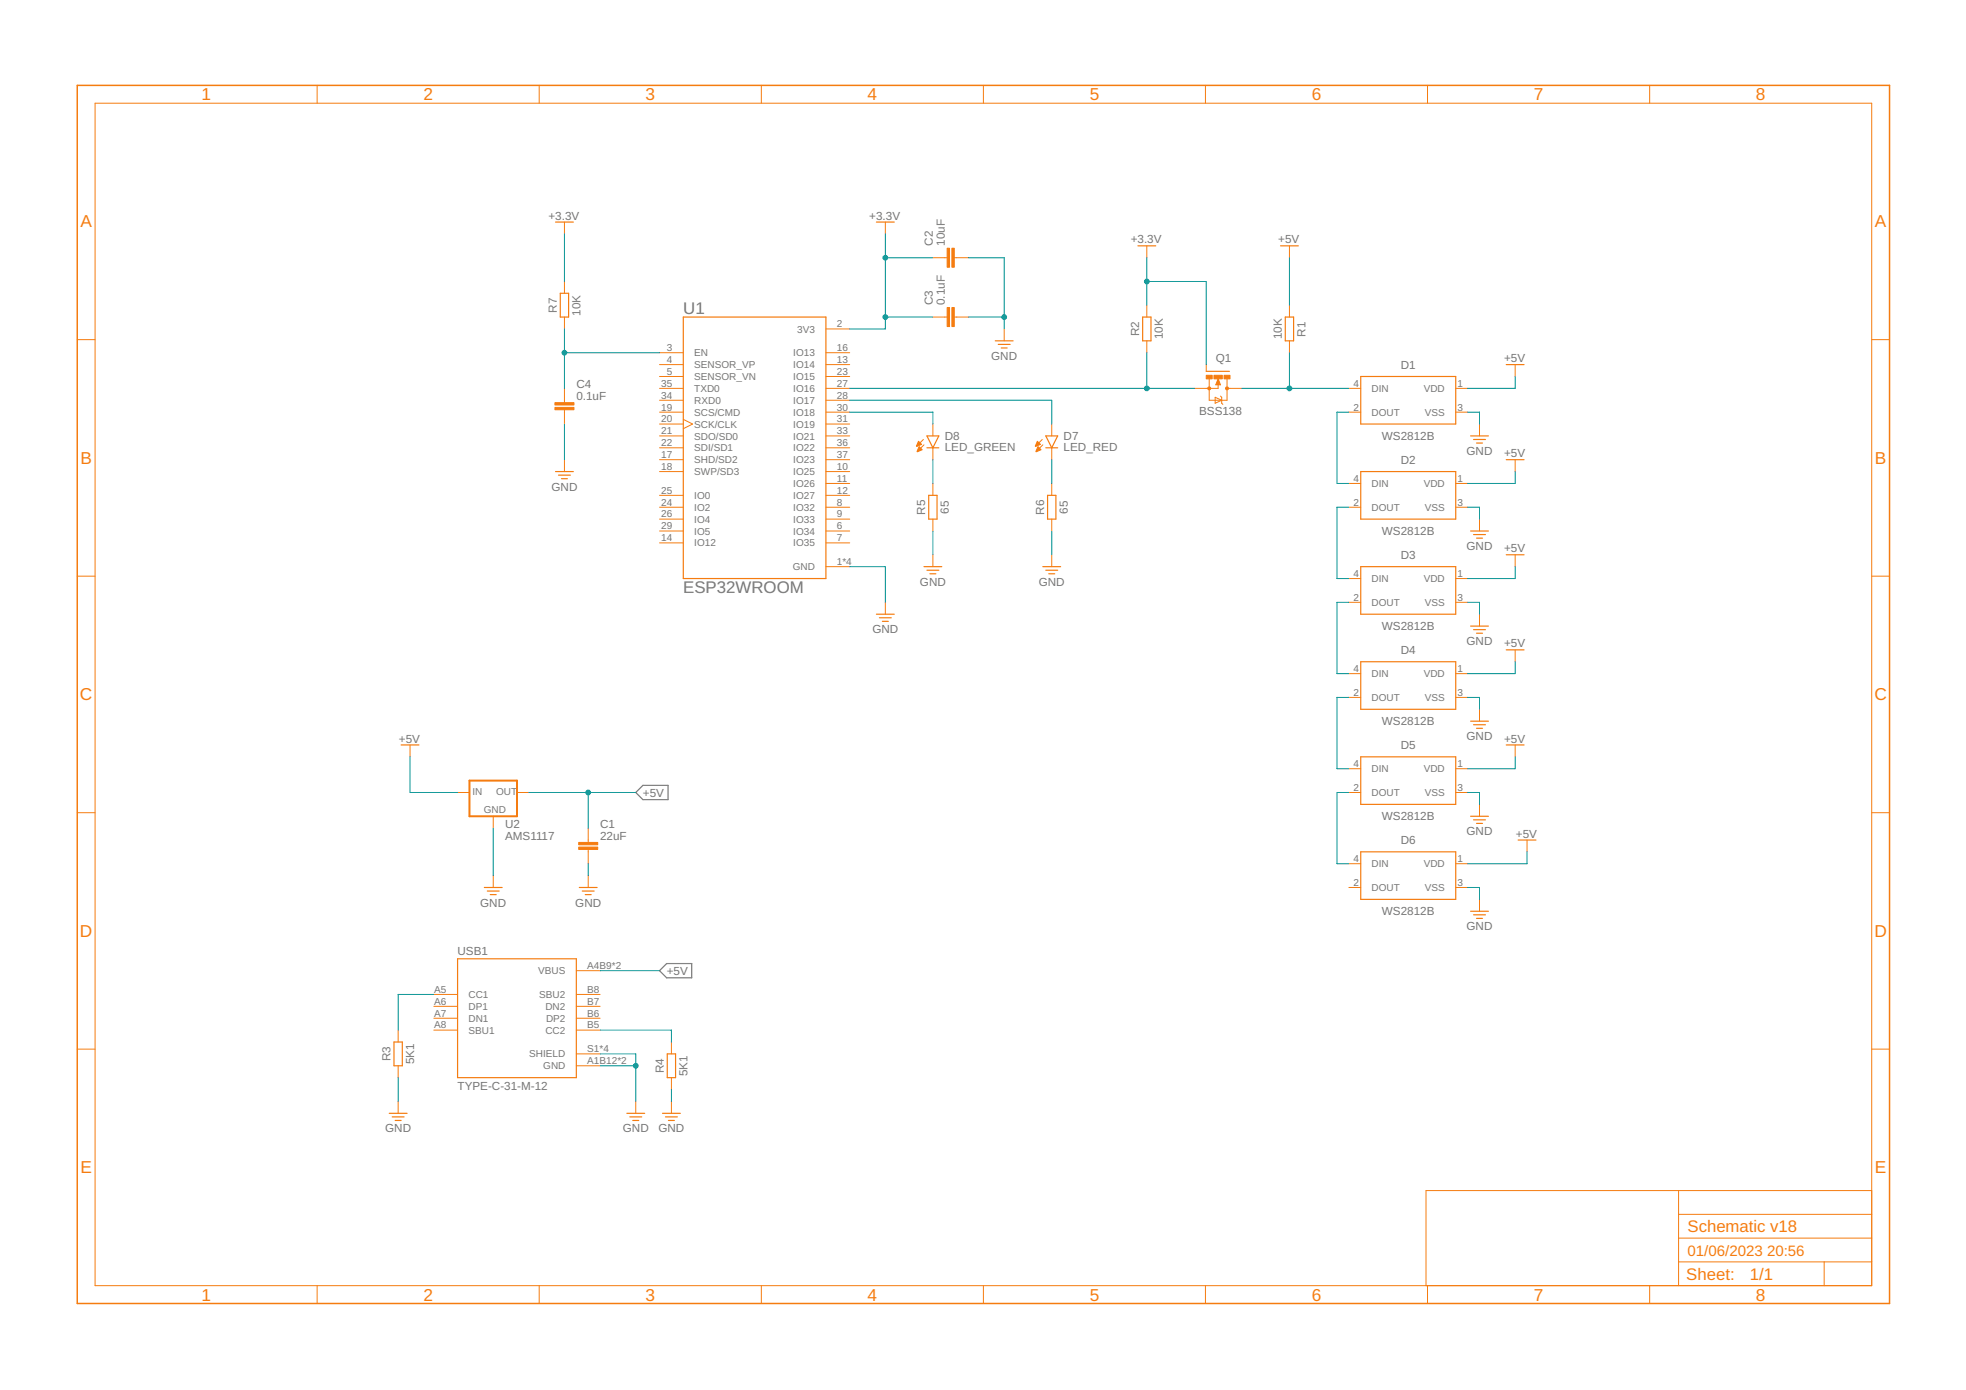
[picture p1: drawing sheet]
<svg xmlns="http://www.w3.org/2000/svg" width="420mm" height="297mm" viewBox="0 0 420 297" stroke-linecap="round" stroke-linejoin="round" font-family="sans-serif">
<path d="M137.4 167.8h5.4v3.1h-5.4l-1.5-1.5zM140.9 207.4l1.6-1.5h5.3v3.1h-5.3z" fill="none" stroke="#757575" stroke-width=".25"/>
<g fill="none" stroke="#f57c10" stroke-width=".25">
<path d="M118.7 47.5h3.8M187.3 47.5h3.8M243.2 52.5h3.8M273.7 52.5h3.8M119.7 62.7h1.8v5.1h-1.8zM146 67.8h30.5v55.8h-30.5zM212.7 72.8h3.8M213.3 73.6h2.6M214 74.4h1.2M244.2 67.8h1.8v5h-1.8zM257.8 79.4h4.9M274.7 67.8h1.8v5h-1.8z"/>
<path d="M321.9 77.9h3.8M198.1 93.2h2.5l-1.2 2.5zM198.1 95.7h2.5M223.5 93.2h2.5l-1.2 2.5zM223.5 95.7h2.5M290.8 80.5h20.3v10.1h-20.3zM314.3 93.2h3.8M314.9 93.9h2.6M315.6 94.7h1.2M321.9 98.2h3.8M118.7 100.8h3.8M119.4 101.5h2.5"/>
<path d="M120 102.3h1.3M198.5 105.9h1.8v5h-1.8zM223.9 105.9h1.8v5h-1.8zM290.8 100.8h20.3v10.1h-20.3zM314.3 113.5h3.8M314.9 114.2h2.6M315.6 115h1.2M321.9 118.6h3.8M187.3 131.3h3.8M187.9 132h2.6M188.6 132.8h1.2M197.5 121.1h3.8"/>
<path d="M198.1 121.9h2.5M198.7 122.6h1.3M222.9 121.1h3.8M223.5 121.9h2.5M224.1 122.6h1.3M290.8 121.1h20.3v10.2h-20.3zM314.3 133.8h3.8M314.9 134.6h2.6M315.6 135.3h1.2M321.9 138.9h3.8M85.7 159.2h3.8M290.8 141.4h20.3v10.2h-20.3z"/>
<path d="M314.3 154.1h3.8M314.9 154.9h2.6M315.6 155.6h1.2M321.9 159.2h3.8M290.8 161.7h20.3v10.2h-20.3zM314.3 174.4h3.8M314.9 175.2h2.6M315.6 176h1.2M324.4 179.5h3.9M103.5 189.7h3.8M104.1 190.4h2.6M104.8 191.2h1.2"/>
<path d="M123.8 189.7h3.8M124.4 190.4h2.6M125.1 191.2h1.2M290.8 182h20.3v10.2h-20.3zM314.3 194.7h3.8M314.9 195.5h2.6M315.6 196.3h1.2M97.8 204.9h25.4v25.4h-25.4zM83.2 237.9h3.8M83.8 238.7h2.6M84.2 222.7h1.8v5.1h-1.8zM84.5 239.4h1.2"/>
<path d="M134 237.9h3.8M134.6 238.7h2.5M135.2 239.4h1.3M141.6 237.9h3.8M142.2 238.7h2.6M142.6 225.2h1.8v5.1h-1.8zM142.9 239.4h1.2"/>
</g>
<g fill="none" stroke="#f57c10" stroke-width=".21">
<path d="M67.8 18.2v3.9M115.2 18.2v3.9M162.7 18.2v3.9M210.2 18.2v3.9M257.6 18.2v3.9M305.1 18.2v3.9M352.6 18.2v3.9M20.3 22.1h379.7v252.6h-379.7zM120.6 47.5v2.5M189.2 47.5v2.5M199.4 55.1h3M203.9 55.1h3.1"/>
<path d="M245.1 52.5v2.6M275.6 52.5v2.6M16.5 72.6h3.8M120.6 60.2v2.5M120.6 67.8v2.5M140.9 75.4h5.1M140.9 77.9h5.1M176.5 70.3h5.1M176.5 75.4h5.1M176.5 77.9h5.1M199.4 67.8h3M203.9 67.8h3.1"/>
<path d="M214.6 70.3v2.5M245.1 65.2v2.6M245.1 72.8v2.6M257.8 77.9v1.5M275.6 65.2v2.6M275.6 72.8v2.6M323.8 77.9v2.6M400 72.6h3.8M120.6 83v3M120.6 87.6v3M120.6 98.2v2.6M140.9 88.1h5.1"/>
<path d="M140.9 83h5.1M140.9 85.5h5.1M140.9 80.5h5.1M140.9 98.2h5.1M140.9 90.6h5.1M140.9 93.2h5.1M140.9 95.7h5.1M146 89.6l2 1-2 1M176.5 88.1h5.1M176.5 83h5.1M176.5 85.5h5.1M176.5 80.5h5.1"/>
<path d="M176.5 98.2h5.1M176.5 90.6h5.1M176.5 93.2h5.1M176.5 95.7h5.1M197.3 93.9l-1.4 1.4M197.5 95.1l-1.4 1.4M199.4 90.6v2.6M199.4 95.7v2.5M222.7 93.9l-1.4 1.4M222.9 95.1l-1.4 1.4M224.8 90.6v2.6M224.8 95.7v2.5"/>
<path d="M258.4 81v4.5h3.8v-4.5M259.7 84.9l1.4 .6-1.4 .7zM260.3 82.1v.9h-5.1M260.3 81l.5 1.2h-1zM260.8 84.6l.3 .3v1.3l.2 .2M262.2 83h3.2M288.3 88.1h2.5M288.3 83h2.5M311.1 88.1h2.5M311.1 83h2.5M316.2 90.6v2.6M323.8 98.2v2.6"/>
<path d="M140.9 108.4h5.1M140.9 113.5h5.1M140.9 116h5.1M140.9 100.8h5.1M140.9 105.9h5.1M140.9 110.9h5.1M176.5 108.4h5.1M176.5 103.3h5.1M176.5 113.5h5.1M176.5 116h5.1M176.5 100.8h5.1M176.5 105.9h5.1"/>
<path d="M176.5 110.9h5.1M199.4 103.3v2.6M199.4 110.9v2.6M199.4 118.6v2.5M224.8 103.3v2.6M224.8 110.9v2.6M224.8 118.6v2.5M288.3 108.4h2.5M288.3 103.3h2.5M311.1 108.4h2.5M311.1 103.3h2.5M316.2 110.9v2.6"/>
<path d="M323.8 118.6v2.5M16.5 123.1h3.8M176.5 121.1h5.1M189.2 128.7v2.6M288.3 128.7h2.5M288.3 123.6h2.5M311.1 128.7h2.5M311.1 123.6h2.5M316.2 131.3v2.5M323.8 138.9v2.5M400 123.1h3.8M87.6 159.2v2.5"/>
<path d="M288.3 149h2.5M288.3 144h2.5M311.1 149h2.5M311.1 144h2.5M316.2 151.6v2.5M323.8 159.2v2.5M16.5 173.7h3.8M97.8 169.4h2.5M105.4 174.4v2.6M110.5 169.4h2.5M125.7 177v3M288.3 169.4h2.5"/>
<path d="M288.3 164.3h2.5M311.1 169.4h2.5M311.1 164.3h2.5M316.2 171.9v2.5M326.3 179.5v2.5M400 173.7h3.8M105.4 187.1v2.6M125.7 181.5v3.1M125.7 187.1v2.6M288.3 189.7h2.5M288.3 184.6h2.5M311.1 189.7h2.5"/>
<path d="M311.1 184.6h2.5M316.2 192.2v2.5M92.7 215.1h5.1M92.7 212.5h5.1M92.7 217.6h5.1M123.2 215.1h5M123.2 212.5h5M123.2 217.6h5M123.2 207.4h5M16.5 224.2h3.8M85.1 220.1v2.6M85.1 227.8v2.5"/>
<path d="M85.1 235.4v2.5M92.7 220.1h5.1M123.2 220.1h5M123.2 225.2h5M123.2 227.8h5M135.9 235.4v2.5M143.5 222.7v2.5M143.5 230.3v2.5M143.5 235.4v2.5M400 224.2h3.8M358.7 254.4v20.3M358.7 259.5h41.3"/>
<path d="M400 254.4h-95.2v20.3M67.8 274.7v3.9M115.2 274.7v3.9M162.7 274.7v3.9M210.2 274.7v3.9M257.6 274.7v3.9M305.1 274.7v3.9M352.6 274.7v3.9M358.7 269.7h41.3M358.7 264.6h41.3M389.8 269.7v5"/>
</g>
<path d="M16.5 18.2h387.3v260.4h-387.3zM260.3 81.9v.2h-.2l.2-.9 .3 .9" fill="none" stroke="#f57c10" stroke-width=".32"/>
<g fill="#f57c10" stroke="#f57c10" stroke-width=".21">
<path d="M196.3 94.3l.7 .7-1.1 .4z" fill-rule="evenodd"/>
<path d="M196.4 95.4l.7 .7-1 .5z" fill-rule="evenodd"/>
<path d="M221.7 94.3l.7 .7-1.1 .4z" fill-rule="evenodd"/>
<path d="M221.8 95.4l.7 .7-1.1 .5z" fill-rule="evenodd"/>
<circle cx="258.4" cy="83" r=".33"/>
<circle cx="262.2" cy="83" r=".33"/>
</g>
<g fill="#f57c10" stroke="#f57c10" stroke-width=".21">
<path d="M257.8 80.2h1.3v.8h-1.3z"/>
<path d="M261.6 80.2h1.3v.8h-1.3z"/>
<path d="M259.4 80.2h1.8v.8h-1.8z"/>
<path d="M123.7 181h4v.5h-4z"/>
<path d="M123.7 180h4v.5h-4z"/>
<path d="M203.4 53h.5v4.1h-.5z"/>
<path d="M202.4 53h.5v4.1h-.5z"/>
<path d="M203.4 65.7h.5v4.1h-.5z"/>
<path d="M202.4 65.7h.5v4.1h-.5z"/>
<path d="M118.6 87.1h4.1v.5h-4.1z"/>
<path d="M118.6 86h4.1v.6h-4.1z"/>
</g>
<path d="M100.3 166.8h10.2v7.6h-10.2z" fill="none" stroke="#f57c10" stroke-width=".42"/>
<g fill="none" stroke="#009292" stroke-width=".21">
<path d="M120.6 50v10.2M189.2 50v20.3h-7.6M189.2 55.1h10.2M207 55.1h7.6v15.2M245.1 55.1v10.1M275.6 55.1v10.1M120.6 70.3v12.7M120.6 75.4h20.3M189.2 67.8h10.2M207 67.8h7.6M245.1 75.4v7.6M245.1 60.2h12.7v17.7"/>
<path d="M275.6 75.4v7.6M120.6 90.6v7.6M181.6 83h73.6M181.6 88.1h17.8v2.5M181.6 85.5h43.2v5.1M199.4 98.2v5.1M224.8 98.2v5.1M265.4 83h22.9M288.3 88.1h-2.6v15.2h2.6M313.6 88.1h2.6v2.5M323.8 80.5v2.5h-10.2M199.4 113.5v5.1"/>
<path d="M224.8 113.5v5.1M288.3 108.4h-2.6v15.2h2.6M313.6 108.4h2.6v2.5M323.8 100.8v2.5h-10.2M181.6 121.1h7.6v7.6M288.3 128.7h-2.6v15.3h2.6M313.6 128.7h2.6v2.6M323.8 121.1v2.5h-10.2M288.3 149h-2.6v15.3h2.6M313.6 149h2.6v2.6M323.8 141.4v2.6h-10.2M87.6 161.7v7.7h10.2"/>
<path d="M105.4 177v10.1M113 169.4h22.9M125.7 169.4v7.6M288.3 169.4h-2.6v15.2h2.6M313.6 169.4h2.6v2.5M323.8 161.7v2.6h-10.2M125.7 184.6v2.5M313.6 189.7h2.6v2.5M326.3 182v2.6h-12.7M92.7 212.5h-7.6v7.6M128.2 207.4h12.7M85.1 230.3v5.1"/>
<path d="M128.2 225.2h7.7v10.2M128.2 227.8h7.7M128.2 220.1h15.3v2.6M143.5 232.8v2.6"/>
</g>
<g fill="#009292" stroke="#009292" stroke-width=".21">
<circle cx="245.1" cy="83" r=".51"/>
<circle cx="245.1" cy="60.2" r=".51"/>
<circle cx="189.2" cy="67.8" r=".51"/>
<circle cx="189.2" cy="55.1" r=".51"/>
<circle cx="275.6" cy="83" r=".51"/>
<circle cx="125.7" cy="169.4" r=".51"/>
<circle cx="135.9" cy="227.8" r=".51"/>
<circle cx="214.6" cy="67.8" r=".51"/>
<circle cx="120.6" cy="75.4" r=".51"/>
</g>
<g font-size="3.7" fill="#f57c10">
<text x="43" y="21.4">1</text>
<text x="90.5" y="21.4">2</text>
<text x="138" y="21.4">3</text>
<text x="185.4" y="21.4">4</text>
<text x="232.9" y="21.4">5</text>
<text x="280.3" y="21.4">6</text>
<text x="327.8" y="21.4">7</text>
<text x="375.3" y="21.4">8</text>
<text x="17.2" y="48.6">A</text>
<text x="400.7" y="48.6">A</text>
<text x="17.2" y="99.1">B</text>
<text x="400.7" y="99.1">B</text>
<text x="17.1" y="149.7">C</text>
<text x="400.6" y="149.7">C</text>
<text x="17.1" y="200.2">D</text>
<text x="400.6" y="200.2">D</text>
<text x="17.2" y="250.8">E</text>
<text x="400.7" y="250.8">E</text>
<text x="43" y="277.9">1</text>
<text x="90.5" y="277.9">2</text>
<text x="138" y="277.9">3</text>
<text x="185.4" y="277.9">4</text>
<text x="232.9" y="277.9">5</text>
<text x="280.3" y="277.9">6</text>
<text x="327.8" y="277.9">7</text>
<text x="375.3" y="277.9">8</text>
</g>
<g font-size="3.6" fill="#757575">
<text x="146" y="67.2">U1</text>
<text x="146" y="126.8">ESP32WROOM</text>
</g>
<g font-size="3.6" fill="#f57c10">
<text x="360.6" y="263.3">Schematic v18</text>
<text x="360.4" y="273.6">Sheet:</text>
<text x="374" y="273.5">1/1</text>
</g>
<g font-size="3.2" fill="#f57c10">
<text x="360.6" y="268.4">01/06/2023</text>
<text x="377.6" y="268.4">20:56</text>
</g>
<g font-size="2.5" fill="#757575">
<text x="117.2" y="46.9">+3.3V</text>
<text x="185.8" y="46.9">+3.3V</text>
<text x="199.4" y="52.5" transform="rotate(-90 199.4 52.5)">C2</text>
<text x="201.9" y="52.5" transform="rotate(-90 201.9 52.5)">10uF</text>
<text x="241.7" y="52">+3.3V</text>
<text x="273.2" y="52">+5V</text>
<text x="199.4" y="65.2" transform="rotate(-90 199.4 65.2)">C3</text>
<text x="201.9" y="65.2" transform="rotate(-90 201.9 65.2)">0.1uF</text>
<text x="119" y="66.8" transform="rotate(-90 119 66.8)">R7</text>
<text x="124.1" y="67.4" transform="rotate(-90 124.1 67.4)">10K</text>
<text x="243.4" y="71.9" transform="rotate(-90 243.4 71.9)">R2</text>
<text x="279" y="71.9" transform="rotate(-90 279 71.9)">R1</text>
<text x="211.8" y="76.9">GND</text>
<text x="248.5" y="72.5" transform="rotate(-90 248.5 72.5)">10K</text>
<text x="259.8" y="77.4">Q1</text>
<text x="273.9" y="72.5" transform="rotate(-90 273.9 72.5)">10K</text>
<text x="321.4" y="77.4">+5V</text>
<text x="123.2" y="83">C4</text>
<text x="299.3" y="78.8">D1</text>
<text x="123.2" y="85.5">0.1uF</text>
<text x="256.3" y="88.6">BSS138</text>
<text x="201.9" y="93.9">D8</text>
<text x="227.3" y="93.9">D7</text>
<text x="295.3" y="94">WS2812B</text>
<text x="201.9" y="96.5">LED_GREEN</text>
<text x="227.3" y="96.5">LED_RED</text>
<text x="299.3" y="99.1">D2</text>
<text x="313.4" y="97.2">GND</text>
<text x="321.4" y="97.7">+5V</text>
<text x="117.9" y="104.8">GND</text>
<text x="197.7" y="110" transform="rotate(-90 197.7 110)">R5</text>
<text x="202.8" y="109.8" transform="rotate(-90 202.8 109.8)">65</text>
<text x="223.1" y="110" transform="rotate(-90 223.1 110)">R6</text>
<text x="228.2" y="109.8" transform="rotate(-90 228.2 109.8)">65</text>
<text x="295.3" y="114.4">WS2812B</text>
<text x="299.3" y="119.4">D3</text>
<text x="313.4" y="117.5">GND</text>
<text x="321.4" y="118">+5V</text>
<text x="196.6" y="125.2">GND</text>
<text x="222" y="125.2">GND</text>
<text x="186.4" y="135.3">GND</text>
<text x="295.3" y="134.7">WS2812B</text>
<text x="313.4" y="137.9">GND</text>
<text x="299.3" y="139.8">D4</text>
<text x="321.4" y="138.4">+5V</text>
<text x="295.3" y="155">WS2812B</text>
<text x="85.3" y="158.7">+5V</text>
<text x="299.3" y="160.1">D5</text>
<text x="313.4" y="158.2">GND</text>
<text x="321.4" y="158.7">+5V</text>
<text x="137.4" y="170.2">+5V</text>
<text x="107.9" y="179.5">AMS1117</text>
<text x="107.9" y="177">U2</text>
<text x="128.3" y="179.5">22uF</text>
<text x="128.3" y="177">C1</text>
<text x="295.3" y="175.3">WS2812B</text>
<text x="313.4" y="178.5">GND</text>
<text x="324" y="179">+5V</text>
<text x="299.3" y="180.4">D6</text>
<text x="102.6" y="193.7">GND</text>
<text x="122.9" y="193.7">GND</text>
<text x="295.3" y="195.6">WS2812B</text>
<text x="313.4" y="198.8">GND</text>
<text x="97.8" y="204.1">USB1</text>
<text x="142.5" y="208.3">+5V</text>
<text x="83.4" y="226.8" transform="rotate(-90 83.4 226.8)">R3</text>
<text x="88.5" y="227.4" transform="rotate(-90 88.5 227.4)">5K1</text>
<text x="97.8" y="232.8">TYPE-C-31-M-12</text>
<text x="141.8" y="229.3" transform="rotate(-90 141.8 229.3)">R4</text>
<text x="146.9" y="230" transform="rotate(-90 146.9 230)">5K1</text>
<text x="82.3" y="242">GND</text>
<text x="133.1" y="242">GND</text>
<text x="140.7" y="242">GND</text>
</g>
<g font-size="2.1" fill="#757575">
<text x="170.4" y="71.1">3V3</text>
<text x="178.8" y="69.9">2</text>
<text x="142.5" y="75">3</text>
<text x="142.5" y="77.6">4</text>
<text x="148.4" y="76.1">EN</text>
<text x="169.5" y="76.1">IO13</text>
<text x="178.8" y="75">16</text>
<text x="178.8" y="77.6">13</text>
<text x="141.3" y="82.6">35</text>
<text x="142.5" y="80.1">5</text>
<text x="148.4" y="78.7">SENSOR_VP</text>
<text x="148.4" y="81.2">SENSOR_VN</text>
<text x="148.4" y="83.8">TXD0</text>
<text x="169.5" y="78.7">IO14</text>
<text x="169.5" y="81.2">IO15</text>
<text x="169.5" y="83.8">IO16</text>
<text x="178.8" y="80.1">23</text>
<text x="178.8" y="82.6">27</text>
<text x="289.3" y="82.6">4</text>
<text x="293.1" y="83.8">DIN</text>
<text x="304.3" y="83.8">VDD</text>
<text x="311.5" y="82.6">1</text>
<text x="141.3" y="85.2">34</text>
<text x="141.3" y="87.7">19</text>
<text x="148.4" y="86.3">RXD0</text>
<text x="148.4" y="88.8">SCS/CMD</text>
<text x="169.5" y="86.3">IO17</text>
<text x="169.5" y="88.8">IO18</text>
<text x="178.8" y="85.2">28</text>
<text x="178.8" y="87.7">30</text>
<text x="289.3" y="87.7">2</text>
<text x="293.1" y="88.8">DOUT</text>
<text x="304.5" y="88.8">VSS</text>
<text x="311.5" y="87.7">3</text>
<text x="141.3" y="90.3">20</text>
<text x="141.3" y="92.8">21</text>
<text x="141.3" y="95.3">22</text>
<text x="148.4" y="91.4">SCK/CLK</text>
<text x="148.4" y="93.9">SDO/SD0</text>
<text x="169.5" y="91.4">IO19</text>
<text x="169.5" y="93.9">IO21</text>
<text x="178.8" y="90.3">31</text>
<text x="178.8" y="92.8">33</text>
<text x="178.8" y="95.3">36</text>
<text x="141.3" y="100.4">18</text>
<text x="141.3" y="97.9">17</text>
<text x="148.4" y="101.5">SWP/SD3</text>
<text x="148.4" y="99">SHD/SD2</text>
<text x="148.4" y="96.5">SDI/SD1</text>
<text x="169.5" y="96.5">IO22</text>
<text x="169.5" y="99">IO23</text>
<text x="169.5" y="101.5">IO25</text>
<text x="178.8" y="97.9">37</text>
<text x="178.8" y="100.4">10</text>
<text x="141.3" y="105.5">25</text>
<text x="148.4" y="106.6">IO0</text>
<text x="169.5" y="104.1">IO26</text>
<text x="169.5" y="106.6">IO27</text>
<text x="178.8" y="103">11</text>
<text x="178.8" y="105.5">12</text>
<text x="289.3" y="103">4</text>
<text x="293.1" y="104.1">DIN</text>
<text x="304.3" y="104.1">VDD</text>
<text x="311.5" y="103">1</text>
<text x="141.3" y="108">24</text>
<text x="141.3" y="110.6">26</text>
<text x="141.3" y="113.1">29</text>
<text x="148.4" y="109.2">IO2</text>
<text x="148.4" y="111.7">IO4</text>
<text x="169.5" y="109.2">IO32</text>
<text x="169.5" y="111.7">IO33</text>
<text x="178.8" y="113.1">6</text>
<text x="178.8" y="108">8</text>
<text x="178.8" y="110.6">9</text>
<text x="289.3" y="108">2</text>
<text x="293.1" y="109.2">DOUT</text>
<text x="304.5" y="109.2">VSS</text>
<text x="311.5" y="108">3</text>
<text x="141.3" y="115.7">14</text>
<text x="148.4" y="114.2">IO5</text>
<text x="148.4" y="116.8">IO12</text>
<text x="169.5" y="114.2">IO34</text>
<text x="169.5" y="116.8">IO35</text>
<text x="178.8" y="115.7">7</text>
<text x="169.4" y="121.9">GND</text>
<text x="178.8" y="120.7">1*4</text>
<text x="289.3" y="123.3">4</text>
<text x="293.1" y="124.4">DIN</text>
<text x="304.3" y="124.4">VDD</text>
<text x="311.5" y="123.3">1</text>
<text x="289.3" y="128.4">2</text>
<text x="293.1" y="129.5">DOUT</text>
<text x="304.5" y="129.5">VSS</text>
<text x="311.5" y="128.4">3</text>
<text x="289.3" y="143.6">4</text>
<text x="311.5" y="143.6">1</text>
<text x="289.3" y="148.7">2</text>
<text x="293.1" y="149.8">DOUT</text>
<text x="293.1" y="144.7">DIN</text>
<text x="304.3" y="144.7">VDD</text>
<text x="304.5" y="149.8">VSS</text>
<text x="311.5" y="148.7">3</text>
<text x="289.3" y="163.9">4</text>
<text x="293.1" y="165">DIN</text>
<text x="304.3" y="165">VDD</text>
<text x="311.5" y="163.9">1</text>
<text x="101" y="170">IN</text>
<text x="103.4" y="173.7">GND</text>
<text x="106" y="170">OUT</text>
<text x="289.3" y="169">2</text>
<text x="293.1" y="170.1">DOUT</text>
<text x="304.5" y="170.1">VSS</text>
<text x="311.5" y="169">3</text>
<text x="289.3" y="184.2">4</text>
<text x="293.1" y="185.3">DIN</text>
<text x="304.3" y="185.3">VDD</text>
<text x="311.5" y="184.2">1</text>
<text x="289.3" y="189.3">2</text>
<text x="293.1" y="190.4">DOUT</text>
<text x="304.5" y="190.4">VSS</text>
<text x="311.5" y="189.3">3</text>
<text x="115" y="208.2">VBUS</text>
<text x="125.5" y="207.1">A4B9*2</text>
<text x="92.8" y="214.7">A6</text>
<text x="92.8" y="212.2">A5</text>
<text x="100.1" y="215.8">DP1</text>
<text x="100.1" y="213.3">CC1</text>
<text x="115.3" y="213.3">SBU2</text>
<text x="116.6" y="215.8">DN2</text>
<text x="125.5" y="212.2">B8</text>
<text x="125.5" y="214.7">B7</text>
<text x="92.8" y="219.8">A8</text>
<text x="92.8" y="217.2">A7</text>
<text x="100.1" y="220.9">SBU1</text>
<text x="100.1" y="218.4">DN1</text>
<text x="116.6" y="220.9">CC2</text>
<text x="116.7" y="218.4">DP2</text>
<text x="125.5" y="217.2">B6</text>
<text x="125.5" y="219.8">B5</text>
<text x="113.1" y="226">SHIELD</text>
<text x="125.5" y="224.9">S1*4</text>
<text x="125.5" y="227.4">A1B12*2</text>
<text x="116.1" y="228.5">GND</text>
</g>
</svg>
